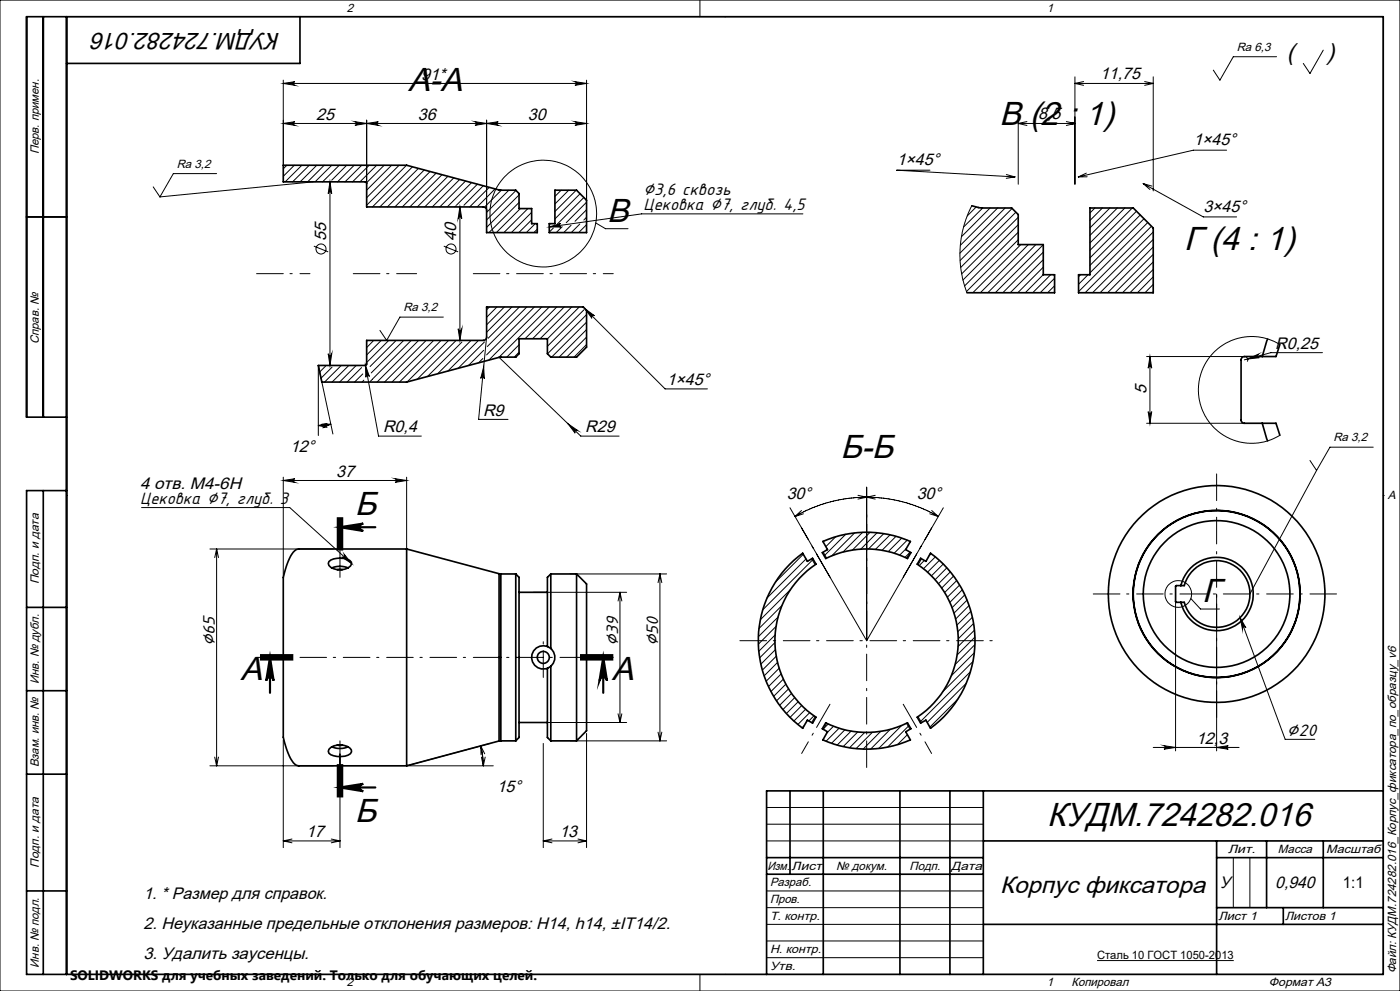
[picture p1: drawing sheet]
<svg xmlns="http://www.w3.org/2000/svg" width="420mm" height="297mm" viewBox="0 0 420 297" stroke-linecap="round" stroke-linejoin="round" font-family="sans-serif">
<g fill="none" stroke="#000" stroke-width=".5">
<path d="M13 5v120M20 5v287M90 5v14h-70M85 49.5h37l27.9 7.5h4.8l1 1v4.5h3.8v4.5h1.7v2.7h-15.2v-6.7a.96 .96 0 0 0-1-1h-35v-7.1l-.3-.4h-24.7zM166.5 57h6.5l3 3v9.7h-11.2v-2.7h1.7zM8 65h12M291.5 61.7l2.9 .6h9.1l2 2v9h7.5v9h3.4v5.4h-26.3M327 62.3h13l6 6v19.4h-22.4v-5.4h3.4zM95.5 109.5h14.3l.2-.4v-7.1h35a.96 .96 0 0 0 1-1v-9h29l1 1v11l-3 3h-7.8l-1-1v-4.5h-8.5v4.5l-1 1h-4.8l-27.9 7.5h-25.4zM380.3 101.6l-1.6 5.3M384 103.3l-1.2 3.6h-9.5a.96 .96 0 0 0-1 .9v18.1a.96 .96 0 0 0 1 1h9.5l1.2 3.6M20 125h-12v-120h407v287h-407v-145h12"/>
<path d="M378.7 126.9l1.6 5.2M13 147v145M98.7 168.3a5.7 5.7 0 0 1 6.7 .2 1.93 1.93 0 0 1-1.9 2.1 4.8 4.8 0 0 1-4.8-1.1l-.2-.6zM99.6 170.2a6.2 6.2 0 0 1 4.8 0M101.2 170.7h1.5M122 164.5v65M122 164.5h-32.3a3.7 3.7 0 0 0-2.9 3 18.7 18.7 0 0 0-1.8 10.2v38.6a17.7 17.7 0 0 0 3.4 12.7l1.3 .5h32.3M122 164.5l27.7 7.4M149.7 171.9l.5 .1M149.7 171.9v50.2M150.2 172v50M150.2 172h4.5"/>
<path d="M154.7 172l1 1v48l-1 1M154.7 172v50M155.7 177.5h8.5M165.2 172v22.3M165.2 172l-1 1v20.7M165.2 172h7.8M173 172v50M173 172l3 3v44l-3 3M236.9 169.2l3.9-3.4 1.4 2.4 1.6-.9 1 1.8a27.5 27.5 0 0 0 0 45.8l-1 1.8-1.6-.9-1.4 2.5a32.5 32.5 0 0 1-3.9-49.1zM246.9 162.3a32.5 32.5 0 0 1 26.2 0l-1.4 2.4 1.6 .9-1.1 1.8a27.6 27.6 0 0 0-24.5 0l-1-1.8 1.5-.9zM276.2 167.3l1.6 .9 1.4-2.4a32.4 32.4 0 0 1 0 52.5l-1.4-2.5-1.6 .9-1-1.8a27.5 27.5 0 0 0 0-45.8zM352.7 175.6l2.6-.1a10 10 0 0 1 15.4-5.7 10 10 0 0 1 0 16.4 10 10 0 0 1-15.4-5.7l-2.6-.1z"/>
<path d="M354.3 175.5a11 11 0 0 1 16.9-6.6 11 11 0 0 1 0 18.2 11 11 0 0 1-16.9-6.6M8 182h12M164.2 193.7a3.5 3.5 0 0 0-4.7 3.3 3.5 3.5 0 0 0 4.7 3.3M164.2 193.7l1 .6M165.2 199.7v22.3M165.2 194.3a3.5 3.5 0 0 1 0 5.4M165.2 199.7l-1 .6M8 207h12M155.7 216.5h8.5M164.2 200.3v20.7l1 1M247.7 216.6a27.6 27.6 0 0 0 24.5 0l1.1 1.8-1.6 .9 1.4 2.5a32.5 32.5 0 0 1-26.2 0l1.3-2.5-1.5-.9zM8 232h12"/>
<path d="M98.7 224.6a4.7 4.7 0 0 1 6.7 .2v.6a3.1 3.1 0 0 1-3 1.3 4.9 4.9 0 0 1-3.7-1l-.2-.5zM99.6 223.8a6.1 6.1 0 0 0 4.8 0M101.2 223.3h1.5M149.7 222.1l-27.7 7.4M150.2 222l-.5 .1M150.2 222h4.5M165.2 222h7.8M237 237v25M247 237v55M270 237v55M285 237v55M295 237v55"/>
<path d="M415 237h-185v55M230 257h65M295 252h120M365 252v40M365 257h50M380 252v20M397 252v20M8 267h12M230 262h65M295 277h120M365 272h50M385 272v5"/>
<circle cx="365" cy="178" r="25"/>
<circle cx="365" cy="178" r="25.1"/>
<circle cx="365" cy="178" r="22"/>
<circle cx="365" cy="178" r="32.5"/>
<circle cx="163" cy="197" r="1.8"/>
</g>
<g fill="none" stroke="#000" stroke-width=".3">
<path d="M0 0h420v297h-420zM20 5h395v287h-395zM210 0v5M217.5 5h.1M383 17h-13l-4 7-2-3M397 15l-4 7-2-3M85 37l3.5-.5a.55 .55 0 0 0-.5 .5 .55 .55 0 0 0 .5 .6zM85 25l3.5-.5a.55 .55 0 0 0-.5 .5 .55 .55 0 0 0 .5 .6zM85 24v25.5M85 37h91M85 25h91M106.5 36.5l3.5 .5-3.5 .6a.55 .55 0 0 0 .5-.6 .55 .55 0 0 0-.5-.5z"/>
<path d="M110 37l3.5-.5a.55 .55 0 0 0-.5 .5 .55 .55 0 0 0 .5 .6zM110 36v18.9M142.5 36.5l3.5 .5-3.5 .6a.55 .55 0 0 0 .5-.6 .55 .55 0 0 0-.5-.5zM146 37l3.5-.5a.55 .55 0 0 0-.5 .5 .55 .55 0 0 0 .5 .6zM146 36v27M172.5 36.5l3.5 .5-3.5 .6a.55 .55 0 0 0 .5-.6 .55 .55 0 0 0-.5-.5zM172.5 24.5l3.5 .5-3.5 .6a.55 .55 0 0 0 .5-.6 .55 .55 0 0 0-.5-.5zM176 24v36M305.5 35v20.2M305.5 37h17M305.5 37l2.6 .6M308.1 36.4l-2.6 .6"/>
<path d="M319.9 36.4l2.6 .6M322.5 23v32.2M322.5 37l-2.6 .6M322.5 25h23.5M322.5 25l2.6 .6M325.1 24.4l-2.6 .6M343.4 24.4l2.6 .6M346 23v34.2M346 25l-2.6 .6M46 56l2 3M65 52h-13l-4 7M86 49.5l-1 1.1"/>
<path d="M88.3 49.5l-3.3 3.3M90.6 49.5l-5.1 5M92.8 49.5l-5 5M94 54.5l-46 4.5M95 49.5l-5 5M97.3 49.5l-5 5M99 54.5l.5 3.5a.53 .53 0 0 0-.5-.5 .53 .53 0 0 0-.5 .5zM99 54.5v55M99.5 49.5l-5 5M101.8 49.5l-5 5M104 49.5l-4.5 4.5M106.3 49.5l-5.1 5"/>
<path d="M108.5 49.5l-5 5M110.7 49.5l-4.9 5M113 49.5l-5 5M115.3 49.5l-5.3 5.3M117.5 49.5l-7.5 7.5M119.7 49.5l-9.7 9.8M122 49.5l-12 12M123.8 50l-12.1 12M125.5 50.5l-11.6 11.5M127.3 50.9l-11.1 11.1M129 51.4l-10.5 10.6M130.8 51.9l-10.1 10.1"/>
<path d="M132.6 52.3l-9.7 9.7M134.4 52.8l-9.2 9.2M136.1 53.3l-8.7 8.7M137.9 53.8l-8.2 8.2M139.7 54.3l-7.8 7.7M141.5 54.7l-7.3 7.3M143.2 55.2l-6.3 6.3M145 55.7l-5.8 5.8M146.8 56.2l-5.9 5.8M148.5 56.6l-5.3 5.4M150.4 57l-5.1 5.1M152.6 57l-6.6 6.7"/>
<path d="M154.8 57.1l-8.8 8.8M155.7 58.4l-9.7 9.8M168.3 57l-1.8 1.9M170.6 57l-4.1 4.1M172.9 57l-6.4 6.4M174 58.1l-7.5 7.5M175.2 59.2l-8 7.9M279 51h-10l35.5 2M301.9 52.3l2.6 .7M304.5 53l-2.6 .4M325.9 51.9l-2.4 1.1M326.1 53h-2.6"/>
<path d="M343 55l18 10h10M343 55l2.5 .8M343 55l2 1.8M368 45h-10l-34.5 8M94.2 73.8l4.3 1.7M133.1 73.8l4.3 1.7M136.7 61.7l-.3 .3M138 62l.5 3.5a.55 .55 0 0 0-.5-.5 .55 .55 0 0 0-.6 .5zM138 62v40M155.7 60.7l-9 9M156.1 62.5l-7.2 7.2M158.4 62.5l-7.2 7.2"/>
<path d="M159.5 63.6l-6.1 6.1M159.5 65.9l-3.9 3.8M160.6 67l-2.7 2.7M161.2 68.7l-1 1M164.8 68l3.4-1a.54 .54 0 0 0-.4 .6 .54 .54 0 0 0 .5 .4zM165.1 67l-.3 .3M166 68.3l-1.2 1.3M168.7 67.9l-1.8 1.8M171.3 67.5l-2.2 2.2M174 67.1l-2.6 2.6M176 62.9l-3.5 3.4M176 65.1l-.8 .8"/>
<path d="M176 67.3l-2.4 2.4M176 69.6l-.1 .1M176 60.6l-6.1 6.1M178.7 66.8l2.9 1.7h6.8M240.9 64.1h-48.4l-27.7 3.9M291.5 61.7l-1.2 2.7-1.2 3.4-.7 3.3-.4 3.7v3.2l.3 3.1 .6 3 1.2 3.6M292.9 62l-2.7 2.7M294.8 62.3l-5.7 5.7M297 62.3l-8.6 8.6M299.3 62.3l-11.2 11.2M301.6 62.3l-13.6 13.6M303.6 62.5l-15.6 15.6"/>
<path d="M304.8 63.6l-16.6 16.5M305.5 65.1l-17 17M305.5 67.3l-16.6 16.6M305.5 69.6l-16.1 16.1M305.5 71.9l-15.6 15.5M306.2 73.3l-14.3 14.4M308.5 73.3l-14.4 14.4M310.8 73.3l-14.5 14.4M313 77.8l-9.9 9.9M313 73.3l-14.4 14.4M313 75.6l-12.2 12.1M328.5 62.3l-1.5 1.5"/>
<path d="M330.7 62.3l-3.7 3.8M333 62.3l-6 6M335.2 62.3l-8.2 8.3M337.5 62.3l-10.5 10.5M339.7 62.3l-12.7 12.7M341 63.3l-14 14M342.1 64.4l-15.1 15.1M343.2 65.5l-16.2 16.3M344.3 66.7l-20.7 20.7M345.4 67.8l-19.9 19.9M346 69.5l-18.2 18.2M346 71.8l-16 15.9"/>
<path d="M346 74l-13.7 13.7M346 76.2l-11.5 11.5M346 78.5l-9.2 9.2M77 82h8M87 82h.7M90 82h3M106 82h8M116 82h.7M119 82h6M133 95h-13l-4 7-2-3M137.4 98.5a.55 .55 0 0 0 .6 .5 .55 .55 0 0 0 .5-.5l-.5 3.5zM142 82h8"/>
<path d="M146.8 92l-.8 .8M149.1 92l-3.1 3.1M151.3 92l-5.3 5.4M152 82h.7M153.6 92l-7.6 7.6M155 82h8M155.8 92l-9.4 9.4M158 92l-11.8 11.9M160.3 92l-14.3 14.4M162.5 92l-15.9 15.9M164.8 92l-15.1 15.1 24.5 23.6h11.5M165 82h.7"/>
<path d="M167 92l-9.5 9.5M168 82h8M169.3 92l-9.5 9.5M171.5 92l-9.5 9.5M173.8 92l-9.6 9.6M175.2 92.9l-11 10.9M175.5 92.5l2.8 2.1a.54 .54 0 0 0-.7 0 .54 .54 0 0 0 0 .8zM175.5 92.5l24 24.1h12.7M176 94.3l-11.7 11.7M176 96.6l-10.5 10.4M176 98.8l-8.3 8.2M178 82h.7"/>
<path d="M181 82h3M313 80.1l-7.7 7.6M313 82.3l-5.4 5.4M315.2 82.3l-5.4 5.4M316.4 85.7l-2.1 2M316.4 83.4l-4.3 4.3M324.2 82.3l-.6 .6M326.4 82.3l-2.8 2.9M346 80.7l-7 7M346 83l-4.8 4.7M346 85.2l-2.5 2.5M346 87.5l-.3 .2"/>
<path d="M95.6 109.5l-.1 .1M97.7 109.7l-1.8 1.8M98.5 106a.53 .53 0 0 0 .5 .5 .53 .53 0 0 0 .5-.5l-.5 3.5zM99.6 110l-3.3 3.3M102.4 109.5l-5 5M104.6 109.5l-5 5M106.9 109.5l-5 5M108.5 110.2l-4.4 4.3M108.8 112.1l-2.4 2.4M109.1 113.9l-.5 .6M109.6 109.1l4 21.6h12.8M109.6 109.5l1.2 3.4a.54 .54 0 0 0-.6-.5 .54 .54 0 0 0-.5 .7z"/>
<path d="M111.7 113.7l-.6 .6M112.1 102l-2.1 2.2M114.4 102l-4.4 4.4M116.6 102l-6.6 6.7M118.9 102l-7.9 7.9M121.1 102l-9.7 9.8M123.4 102l-11.7 11.6M125.6 102l-12.5 12.5M127.8 102l-12.4 12.5M130.1 102l-12.5 12.5M132.3 102l-12.5 12.5M134.6 102l-12.5 12.5"/>
<path d="M136.7 102.2l-11.5 11.5M138.6 102.5l-10.4 10.4M141.3 102l-10 10M143.5 102l-9.1 9.2M144.9 107.5l-1.3 1.2M145.1 110l.2 3.5a.55 .55 0 0 0-.5-.6 .55 .55 0 0 0-.6 .5zM145.1 105l-4.6 4.6M145.3 102.5l-7.9 7.9M146 101l-2.4 24.7h8.8M155.7 103.3l-3.7 3.7M155.7 105.5l-1.4 1.5M176 101l-6 6"/>
<path d="M176 103.3l-3.8 3.7M344 106.9h29.3M345 106.9l.5 3.4a.53 .53 0 0 0-.5-.5 .53 .53 0 0 0-.5 .5zM345 106.9v20M373.3 106.9l.9 .4v1.1M374.3 107.6l3.2-1.5a.55 .55 0 0 0-.3 .7 .55 .55 0 0 0 .6 .4zM384 103.3l-3.8-1.8-4-.6h-1.9l-2.9 .5-3.8 1.5-3.4 2.6-2.4 3.1-1.6 3.8-.7 3.9 .2 2.7 .3 1.9 1.6 3.9 2.6 3.4 1.5 1.3 2.2 1.4 3.9 1.5 2.4 .4 2 .1 4.1-.8 3.7-1.6M396.7 105.7h-15.5l-7.9 2.1M95.5 127.5l2.6 .6M96.6 127.1h2.6M98.1 127l-2.6 .5M99.2 127.1l-3.7 .4"/>
<path d="M99.2 127.1l-2.4 1.1M99.9 130.1l-4.4-20.6v21M170.4 127l2.9 2a.55 .55 0 0 0-.7 .1 .55 .55 0 0 0-.1 .7zM344 126.9h29.3M344.5 123.4a.53 .53 0 0 0 .5 .5 .53 .53 0 0 0 .5-.5l-.5 3.5zM393 138l2 3M412 134h-13l-4 7M20 148.5h.1M42.5 152.1h44.4l18.6 16.8M85 144l3.5-.5a.55 .55 0 0 0-.5 .5 .55 .55 0 0 0 .5 .6zM85 143v30.1M85 144h37"/>
<path d="M118.5 143.5l3.5 .5-3.5 .6a.55 .55 0 0 0 .5-.6 .55 .55 0 0 0-.5-.5zM122 143v21.5M237 152.2l23 39.8M238.5 154.8a41.7 41.7 0 0 1 11.5-4.6l5-.9a43.8 43.8 0 0 1 10 0 43.1 43.1 0 0 1 13.4 3.8l3.1 1.7M240.5 153l-2 1.8M240.5 158.3l2 3.4M241 154l-2.5 .8M256.4 159.7l-6.9 6.9M257.4 148.4l2.6 .6M258.8 159.5l-5.9 5.9M260 146v46M260 149l2.6 .6"/>
<path d="M260 149l-2.6 .6M261 159.5l-5.3 5.3M262.6 148.4l-2.6 .6M263.1 159.7l-4.9 4.9M265.1 159.9l-4.6 4.6M278.9 154l2.6 .8M279.5 158.3l-2 3.4M279.5 153l2 1.8M283 152.2l-23 39.8M365 142v8M365 152.3v.7M365 155v8"/>
<path d="M395 141l-20 37h-8M415 148.5h.1M63 164.5h37M65 164.5v65M65 164.5l.5 2.6M65 164.5l-.6 2.6M102 165v8M103.3 166.1l2.2 2.8-3-2a.55 .55 0 0 0 .8 0 .55 .55 0 0 0 0-.8zM160 177.5h28M171 172h29M186 177.5v39M186 177.5l.5 2.6"/>
<path d="M186 177.5l-.6 2.6M198 172v50M198 172l.5 2.6M198 172l-.6 2.6M237.2 176.7l-9.1 9M241 166.1l-8.4 8.4M241.8 167.5l-11.7 11.7M243.5 167.5l1 1.7M243.6 163.7l.4 .6M243.9 167.6l-15.1 15.2M244.8 169.1l-.1 .1M245 166l4 7"/>
<path d="M247 165.5l1 1.7M247.2 162.1l-.3 .3M250.7 160.9l-2.9 2.9M253.7 160.1l-6.4 6.5M267 160.3l-4.4 4.3M268.8 160.7l-4.2 4.2M270.5 161.3l-4 4M271.9 164.4l-2 2M272.2 161.9l-3.9 3.9M273 165.5l-1 1.7M273 165.5l-1.5 1.5M275 166l-4 7"/>
<path d="M276.3 163.7l-.3 .6M276.5 167.5l-1.1 1.7M277.3 168l-1.5 1.5M279.4 165.9l-.7 .6M280.6 166.9l-3.6 3.6M281.8 168l-3.5 3.5M283 169l-3.6 3.6M284.1 170.2l-3.6 3.5M285.1 171.4l-3.5 3.5M286.1 172.6l-3.6 3.6M287 174l-3.6 3.6M287.9 175.4l-3.7 3.6"/>
<path d="M288.7 176.8l-3.7 3.7M289.4 178.3l-3.8 3.8M290.1 179.8l-3.9 4M328 178h8M338 178h.7M341 178h8M351 178h.7M354 178h8M357.3 179.4l2.9 3.1h5.6M364 178h.7M365 165.3v.7M365 168v8"/>
<path d="M365 178v47M377 178h.7M380 178h8M390 178h.7M393 178h8M77 197h8M87 197h.7M90 197h8M100 197h.7M103 197h8M113 197h.7M116 197h8"/>
<path d="M126 197h.7M129 197h8M139 197h.7M142 197h8M152 197h.7M155 197h8M163 192.3v.7M163 195v8M165 197h.7M168 197h8M178 197h.7M181 197h3"/>
<path d="M222 192h8M232 192h.7M232.5 192.6l-4.6 4.6M232.6 190.3l-5 4.9M232.6 194.7l-4.4 4.4M232.8 187.7l-5.3 5.4M232.9 196.7l-4.2 4.1M233.3 198.5l-4.1 4.1M233.4 184.9l-5.9 5.9M234.6 181.5l-6.9 6.9M235 192h8M245 192h.7"/>
<path d="M248 192h8M258 192h.7M260 193.3v.7M260 196v8M261 192h8M271 192h.7M274 192h8M284 192h.7M287 192h8M290.7 181.5l-4 4M291.3 183.2l-4.2 4.2M291.7 185l-4.4 4.3"/>
<path d="M291.9 198.3l-9.1 9.1M292.1 186.9l-4.6 4.5M292.3 195.6l-6.9 6.9M292.3 188.9l-4.9 4.8M292.5 191l-5.3 5.3M292.5 193.2l-5.9 5.9M297 192h.7M352.7 180.3v44.7M372 185.1l1.8 3.1a.55 .55 0 0 0-.7-.3 .55 .55 0 0 0-.4 .7zM372 185.1l13.6 36.5h8.8M160 216.5h28M176 219.8v34.2"/>
<path d="M185.4 213.9l.6 2.6M186.5 213.9l-.5 2.6M197.4 219.4l.6 2.6M198.5 219.4l-.5 2.6M233.8 200.3l-4 3.9M234.4 202l-3.9 3.8M235 203.5l-3.7 3.8M235.8 205l-3.7 3.7M236.6 206.4l-3.7 3.7M237.5 207.8l-3.6 3.6M238.4 209.1l-3.5 3.6M239.4 210.3l-3.5 3.6"/>
<path d="M240.5 211.5l-3.5 3.5M241.2 217.5l-.6 .6M241.7 212.5l-3.5 3.6M242.9 213.6l-3.5 3.5M244 219.7l-.4 .6M244.2 214.5l-1.6 1.6M244.5 214.8l-1 1.8M248 216.8l-1 1.8M248.5 217l-1.6 1.5M249 211.1l-4 6.9M250 217.7l-1.9 1.9M251.7 218.3l-3.9 3.8"/>
<path d="M253.5 218.7l-4.1 4.1M255.3 219.1l-4.2 4.2M257.3 219.4l-4.4 4.4M259.4 219.5l-4.6 4.6M260 206.3v.7M260 209v8M260 219.3v.7M261.7 219.5l-4.9 4.9M264.2 219.2l-5.3 5.3M267.1 218.6l-5.9 5.9M270.5 217.4l-6.9 6.9M271 211.1l4 6.9"/>
<path d="M272 216.8l1 1.8M272.7 217.4l-6.4 6.5M275.3 214.8l-.1 .2M275.4 214.8l1.1 1.8M276 219.7l.3 .6M287.3 209.5l-8.3 8.4M289.9 204.8l-11.7 11.7M291.1 201.3l-15.1 15.1M63 229.5h37M64.4 226.9l.6 2.6M65.5 226.9l-.5 2.6M85 221.8v32.2"/>
<path d="M102 222v32M144.2 223.6l.7 3.4 .1 2.5M144.2 223.6l1.2 2.3M144.2 223.6l.1 2.6M144.4 226.9l.6 2.6M145.6 226.9l-.6 2.6M147.1 222.8l-25.1 6.7h26M163 222.8v31.2M171 222h29M242.5 222.3l-2 3.5M260 222v8M272.2 220.2l-3 3"/>
<path d="M273 221.6l-.2 .3M277.5 222.3l2 3.5M346 224h25.7M349.2 223.5l3.5 .5-3.5 .5a.53 .53 0 0 0 .5-.5 .53 .53 0 0 0-.5-.5zM365 224l3.5-.5a.53 .53 0 0 0-.5 .5 .53 .53 0 0 0 .5 .5zM85 252h17M85 252l2.6 .6M87.6 251.5l-2.6 .5M99.4 251.5l2.6 .5M102 252l-2.6 .6M163 252h13M163 252l2.6 .6"/>
<path d="M165.6 251.5l-2.6 .5M173.4 251.5l2.6 .5M176 252l-2.6 .6M230 252h65M230 242h65M230 247h65M370 257v15M375 257v15M230 267h65M230 272h65M230 277h65M210 292v5"/>
<path d="M217.5 292h.1M230 282h65M230 287h65M329.1 287.9h41"/>
<circle cx="96.3" cy="74.6" r="1.51"/>
<circle cx="135.3" cy="74.6" r="1.51"/>
<circle cx="163" cy="64" r="16"/>
<circle cx="353.5" cy="178" r="4"/>
</g>
<g fill="#000">
<path d="M85 37l3.5-.5a.55 .55 0 0 0-.5 .5 .55 .55 0 0 0 .5 .6zM85 25l3.5-.5a.55 .55 0 0 0-.5 .5 .55 .55 0 0 0 .5 .6zM106.5 36.5l3.5 .5-3.5 .6a.55 .55 0 0 0 .5-.6 .55 .55 0 0 0-.5-.5zM110 37l3.5-.5a.55 .55 0 0 0-.5 .5 .55 .55 0 0 0 .5 .6zM142.5 36.5l3.5 .5-3.5 .6a.55 .55 0 0 0 .5-.6 .55 .55 0 0 0-.5-.5zM146 37l3.5-.5a.55 .55 0 0 0-.5 .5 .55 .55 0 0 0 .5 .6zM172.5 36.5l3.5 .5-3.5 .6a.55 .55 0 0 0 .5-.6 .55 .55 0 0 0-.5-.5zM172.5 24.5l3.5 .5-3.5 .6a.55 .55 0 0 0 .5-.6 .55 .55 0 0 0-.5-.5zM99 54.5l.5 3.5a.53 .53 0 0 0-.5-.5 .53 .53 0 0 0-.5 .5zM138 62l.5 3.5a.55 .55 0 0 0-.5-.5 .55 .55 0 0 0-.6 .5zM164.8 68l3.4-1a.54 .54 0 0 0-.4 .6 .54 .54 0 0 0 .5 .4zM137.4 98.5a.55 .55 0 0 0 .6 .5 .55 .55 0 0 0 .5-.5l-.5 3.5z"/>
<path d="M175.5 92.5l2.8 2.1a.54 .54 0 0 0-.7 0 .54 .54 0 0 0 0 .8zM98.5 106a.53 .53 0 0 0 .5 .5 .53 .53 0 0 0 .5-.5l-.5 3.5zM109.6 109.5l1.2 3.4a.54 .54 0 0 0-.6-.5 .54 .54 0 0 0-.5 .7zM145.1 110l.2 3.5a.55 .55 0 0 0-.5-.6 .55 .55 0 0 0-.6 .5zM345 106.9l.5 3.4a.53 .53 0 0 0-.5-.5 .53 .53 0 0 0-.5 .5zM374.3 107.6l3.2-1.5a.55 .55 0 0 0-.3 .7 .55 .55 0 0 0 .6 .4zM170.4 127l2.9 2a.55 .55 0 0 0-.7 .1 .55 .55 0 0 0-.1 .7zM344.5 123.4a.53 .53 0 0 0 .5 .5 .53 .53 0 0 0 .5-.5l-.5 3.5zM85 144l3.5-.5a.55 .55 0 0 0-.5 .5 .55 .55 0 0 0 .5 .6zM102 158l7-1.1a1.11 1.11 0 0 0-1.1 1.1 1.11 1.11 0 0 0 1.1 1.1zM118.5 143.5l3.5 .5-3.5 .6a.55 .55 0 0 0 .5-.6 .55 .55 0 0 0-.5-.5zM103.3 166.1l2.2 2.8-3-2a.55 .55 0 0 0 .8 0 .55 .55 0 0 0 0-.8z"/>
<path d="M372 185.1l1.8 3.1a.55 .55 0 0 0-.7-.3 .55 .55 0 0 0-.4 .7zM81 197l1.1 7a1.11 1.11 0 0 0-1.1-1 1.11 1.11 0 0 0-1.1 1zM181 197l1.1 7a1.13 1.13 0 0 0-1.1-1 1.13 1.13 0 0 0-1.2 1zM102 236l7-1.1a1.11 1.11 0 0 0-1.1 1.1 1.11 1.11 0 0 0 1.1 1.1zM349.2 223.5l3.5 .5-3.5 .5a.53 .53 0 0 0 .5-.5 .53 .53 0 0 0-.5-.5zM365 224l3.5-.5a.53 .53 0 0 0-.5 .5 .53 .53 0 0 0 .5 .5z"/>
</g>
<g fill="none" stroke="#000" stroke-width=".65" stroke-linecap="butt">
<path d="M101.4 155v10zM102 158l7-1.1a1.11 1.11 0 0 0-1.1 1.1 1.11 1.11 0 0 0 1.1 1.1zM102 155v10M102.7 155v10M78 197h10M78 197.7h10M78 196.4h10M81 197l1.1 7a1.11 1.11 0 0 0-1.1-1 1.11 1.11 0 0 0-1.1 1zM174 196.4h10zM174 197h10M174 197.7h10M181 197l1.1 7a1.13 1.13 0 0 0-1.1-1 1.13 1.13 0 0 0-1.2 1z"/>
<path d="M101.4 229v10M102 236l7-1.1a1.11 1.11 0 0 0-1.1 1.1 1.11 1.11 0 0 0 1.1 1.1zM102 229v10M102.7 229v10"/>
</g>
<path d="M102 158h10.6M81 197v10.6M181 197v10.6M102 236h10.6" fill="none" stroke="#000" stroke-width=".65"/>
<g font-size="10">
<text x="122.5" y="27.1">А-А</text>
<text x="299.9" y="37.6">В (2 : 1)</text>
<text x="182.2" y="66.5">В</text>
<text x="355.2" y="75">Г (4 : 1)</text>
<text x="252.1" y="137.1">Б-Б</text>
<text x="106.4" y="154.3">Б</text>
<text x="360.7" y="180.4">Г</text>
<text x="72.1" y="203.9">А</text>
<text x="183.5" y="203.9">А</text>
<text x="106.4" y="246.4">Б</text>
<text x="314.2" y="247.6">КУДМ.724282.016</text>
</g>
<g font-size="7.1">
<text x="84.2" y="9.8" transform="rotate(-180 84.2 9.8)">КУДМ.724282.016</text>
<text x="386" y="17.9">(</text>
<text x="397.8" y="17.9">)</text>
<text x="300" y="267.8">Корпус фиксатора</text>
</g>
<g font-size="5">
<text x="126.4" y="23.9">91*</text>
<text x="330" y="23.7">11,75</text>
<text x="94.8" y="35.9">25</text>
<text x="125.3" y="35.9">36</text>
<text x="158.3" y="35.9">30</text>
<text x="311.5" y="35.7">8,5</text>
<text x="358" y="43.4">1×45°</text>
<text x="269" y="49.4">1×45°</text>
<text x="193" y="58.4">⌀3,6 сквозь</text>
<text x="193" y="63">Цековка ⌀7, глуб. 4,5</text>
<text x="361" y="63.4">3×45°</text>
<text x="97.9" y="72.1" transform="rotate(-90 97.9 72.1)">55</text>
<text x="136.9" y="72.1" transform="rotate(-90 136.9 72.1)">40</text>
<text x="382.6" y="104.6">R0,25</text>
<text x="200" y="115.4">1×45°</text>
<text x="343.9" y="118.2" transform="rotate(-90 343.9 118.2)">5</text>
<text x="144.9" y="124.6">R9</text>
<text x="114.9" y="129.6">R0,4</text>
<text x="175.6" y="129.6">R29</text>
<text x="87" y="135.4">12°</text>
<text x="100.8" y="142.9">37</text>
<text x="42" y="146.4">4 отв. M4-6H</text>
<text x="236" y="149.4">30°</text>
<text x="275" y="149.4">30°</text>
<text x="42" y="151">Цековка ⌀7, глуб. 3</text>
<text x="64.4" y="193.7" transform="rotate(-90 64.4 193.7)">⌀65</text>
<text x="185.4" y="193.7" transform="rotate(-90 185.4 193.7)">⌀39</text>
<text x="197.4" y="193.7" transform="rotate(-90 197.4 193.7)">⌀50</text>
<text x="386" y="220.4">⌀20</text>
<text x="358.8" y="222.9">12,3</text>
<text x="149" y="237.4">15°</text>
<text x="91.8" y="250.7">17</text>
<text x="167.8" y="250.7">13</text>
<text x="43" y="269.4">1. * Размер для справок.</text>
<text x="366" y="266">У</text>
<text x="382.6" y="266">0,940</text>
<text x="43" y="278.4">2. Неуказанные предельные отклонения размеров: H14, h14, ±IT14/2.</text>
<text x="43" y="287.4">3. Удалить заусенцы.</text>
</g>
<text font-size="4.8" x="402.9" y="266">1:1</text>
<text font-size="4.1" x="21" y="293.7">SOLIDWORKS для учебных заведений. Только для обучающих целей.</text>
<g font-size="3.6">
<text x="104" y="3.6">2</text>
<text x="314" y="3.6">1</text>
<text x="371" y="15.2">Ra 6,3</text>
<text x="11.6" y="46.3" transform="rotate(-90 11.6 46.3)">Перв. примен.</text>
<text x="53" y="50.2">Ra 3,2</text>
<text x="121" y="93.2">Ra 3,2</text>
<text x="11.6" y="103.2" transform="rotate(-90 11.6 103.2)">Справ. №</text>
<text x="400" y="132.2">Ra 3,2</text>
<text x="416.4" y="149.6">A</text>
<text x="11.6" y="175.1" transform="rotate(-90 11.6 175.1)">Подп. и дата</text>
<text x="11.6" y="205" transform="rotate(-90 11.6 205)">Инв. № дубл.</text>
<text x="11.6" y="230" transform="rotate(-90 11.6 230)">Взам. инв. №</text>
<text x="368.4" y="255.6">Лит.</text>
<text x="383.4" y="255.6">Масса</text>
<text x="397.8" y="255.6">Масштаб</text>
<text x="11.6" y="260.1" transform="rotate(-90 11.6 260.1)">Подп. и дата</text>
<text x="230.2" y="260.6">Изм.</text>
<text x="237.5" y="260.6">Лист</text>
<text x="250.9" y="260.6">№ докум.</text>
<text x="272.9" y="260.6">Подп.</text>
<text x="285.4" y="260.6">Дата</text>
<text x="231" y="265.6">Разраб.</text>
<text x="231" y="275.6">Т. контр.</text>
<text x="231" y="270.6">Пров.</text>
<text x="365.5" y="275.6">Лист 1</text>
<text x="385.5" y="275.6">Листов 1</text>
<text x="231" y="285.6">Н. контр.</text>
<text x="11.6" y="290" transform="rotate(-90 11.6 290)">Инв. № подл.</text>
<text x="231" y="290.6">Утв.</text>
<text x="418.9" y="291.8" transform="rotate(-90 418.9 291.8)">Файл: КУДМ.724282.016_Корпус_фиксатора_по_образцу_v6</text>
<text x="104" y="295.6">2</text>
<text x="314" y="295.6">1</text>
<text x="321.5" y="295.6">Копировал</text>
<text x="380.7" y="295.6">Формат А3</text>
</g>
<text font-size="3.4" x="329.1" y="287.5">Сталь 10 ГОСТ 1050-2013</text>
</svg>
